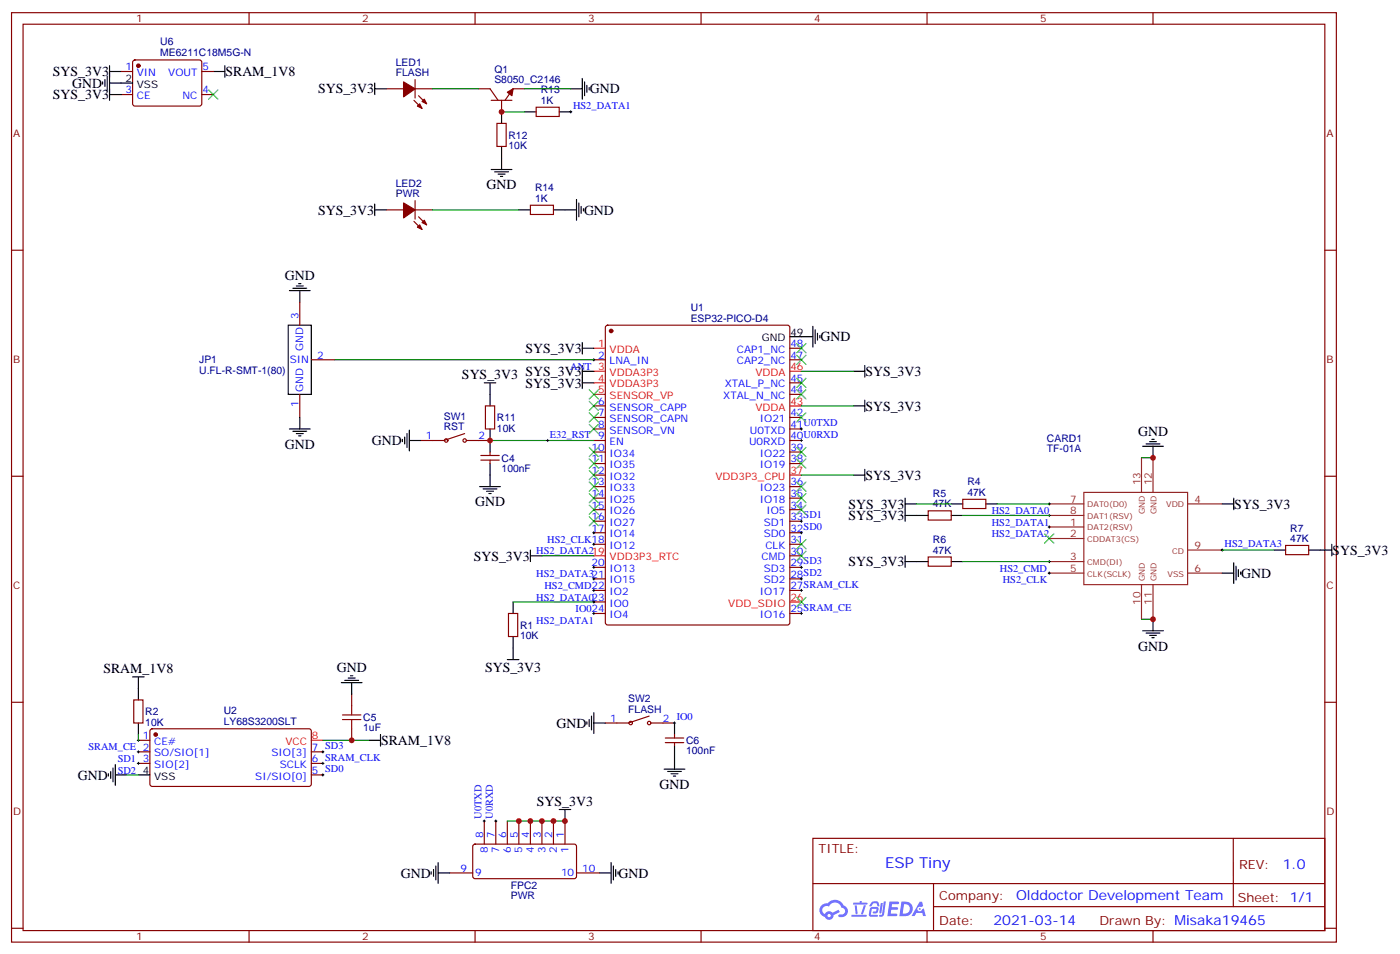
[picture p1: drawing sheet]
<svg xmlns="http://www.w3.org/2000/svg" width="428mm" height="292mm" viewBox="0 0 428 292" stroke-linecap="round" stroke-linejoin="round" font-family="sans-serif">
<g fill="none" stroke="#870000" stroke-width=".35">
<path d="M3.5 3.9h405.4v284.3h-405.4zM7.1 7.4h398.2v277.3h-398.2zM76.2 3.9v3.5M145.3 3.9v3.5M214.5 3.9v3.5M283.6 3.9v3.5M352.8 3.9v3.5M3.5 76.6h3.6M405.3 76.6h3.6M3.5 145.7h3.6M405.3 145.7h3.6M3.5 214.8h3.6"/>
<path d="M405.3 214.8h3.6M248.7 256.5h156.6v28.2h-156.6zM377.3 256.5v20.9M248.7 270.3h156.5M285.6 277.4h119.6M285.6 270.3v14.1M3.5 284h3.6M76.2 284.7v3.5M145.3 284.7v3.5M214.5 284.7v3.5M283.6 284.7v3.5M352.8 284.7v3.5"/>
<path d="M405.3 284h3.6"/>
</g>
<g fill="#5487ff">
<path d="M272.1 275.8h2.6l.3 .2-.1 .6h-2l-.1 .9h1.6l.4 .4-.4 .4h-1.7l-.2 1.2 1.8 .1 .3 .3-.2 .3-2.9 .1z"/>
<path d="M281.4 275.9h.7l.4 1.3-.7 .3a.74 .74 0 0 0-1.1 .3 .74 .74 0 0 0 .5 1 .74 .74 0 0 0 .9-.6l.5-.3 .7 2.3h-.9l-.2-.9h-1.9l-.5 .9h-.9z"/>
<path d="M269.5 276.2h.6l-.4 3a.31 .31 0 0 1-.3 .2 .31 .31 0 0 1-.3-.3z"/>
<path d="M270.4 275.8h.6l-.5 3.9a.89 .89 0 0 1-.7 .7 .89 .89 0 0 1-.9-.3l1-.4z"/>
<path d="M266.8 275.9l.6-.2 1.2 .2 .5 1.2-.6 .2-.4-1-1 .2a.92 .92 0 0 1-1 .8l-.1-.2z"/>
<path d="M266.4 277.6l1.8-.2a1.04 1.04 0 0 1 .6 1.1 1.04 1.04 0 0 1-.8 .9h-.7a.29 .29 0 0 1-.3-.3 .29 .29 0 0 1 .3-.2l.7-.1 .2-.8-1.4 .1-.4 1.7 1.9 .1a.29 .29 0 0 1 .3 .3 .29 .29 0 0 1-.3 .3l-2-.1-.4-.2 .2-2.1z"/>
<path d="M260.5 279.9h4.4a.3 .3 0 0 1 .3 .3 .3 .3 0 0 1-.3 .3h-4.3z"/>
<path d="M264.3 276.9l.6 .1a4 4 0 0 1-1.2 2.8l-.2-.3z"/>
<path d="M261.5 277h.6l.3 2.4-.3 .3-.3-.2z"/>
<path d="M261.1 276.2h1.9l.2-.6h.5l-.1 .6h1.5a.29 .29 0 0 1 .3 .3 .29 .29 0 0 1-.3 .2h-3.9z"/>
<path d="M275.8 275.8l-.6 4.5h1.4a2.27 2.27 0 0 0 2.7-2.3 2.27 2.27 0 0 0-2.7-2.2zM276.6 276.6a1.5 1.5 0 0 1 1.8 1.5 1.5 1.5 0 0 1-1.9 1.4h-.3z"/>
<path d="M251.4 277a2.09 2.09 0 0 0 1 3.5 1.37 1.37 0 0 0 1.5 .9 1.37 1.37 0 0 0 1.1-1.4l2-1-.5-.7-1.8 .9a1.4 1.4 0 0 0-2.3 .5 1.32 1.32 0 0 1-.6-1.9 1.32 1.32 0 0 1 1.9-.5 2.02 2.02 0 0 1 2-1.2 2.02 2.02 0 0 1 1.8 1.6 1.09 1.09 0 0 1 1.1 1.4 1.09 1.09 0 0 1-1.6 .7 .41 .41 0 0 0-.5 .3 .41 .41 0 0 0 .4 .5 1.89 1.89 0 0 0 2.4-1.2 1.89 1.89 0 0 0-1.2-2.4 2.98 2.98 0 0 0-5-.7l-1 .2zM253.2 280.1a.52 .52 0 0 1 1 0 .52 .52 0 0 1-1 0z"/>
<circle cx="281.4" cy="278.1" r=".28"/>
</g>
<g fill="none" stroke="#870000" stroke-width=".35">
<path d="M40.8 18.6l.5-.3 20 .1 .4 .7v12.9l-.7 .5-20-.1-.4-.6v-12.7zM37 21.9h3.6M37 28.9h3.6M61.7 21.9h3.6M61.7 28.9h3.6M118.2 27.2h5.3M126.6 30.7l2.5 2.5M127 27.2h5.3M127 24.3v5.7M128.1 29.3l2.4 2.5M146.4 27.2h3.5l2.5 3.5M150.3 30.7h6.3"/>
<path d="M152 37.7h2.9v7.1h-2.9zM153.5 30.7v3.5M160.5 27.2h-3.5l-2.5 3.5M164 32.8h7.1v2.8h-7.1zM118.2 64.2h5.3M126.6 67.7l2.5 2.5M127 61.4v5.6M127 64.2h5.3M128.1 66.3l2.4 2.5M162.3 62.8h7v2.8h-7zM91.7 92.4v7.1M185.4 99.7l.5-.2h55l.7 .4 .1 90.6-.5 .7h-55.3l-.6-.5-.1-90.5z"/>
<path d="M95.2 110.1h7.1M181.7 110.1h3.5M241.7 110.1h3.5M241.7 117.1h3.5M241.7 106.5h3.5M91.7 120.7v7M142.2 132.6l-6.4 2.2h-7M142.9 134.8h7M147.1 139.3h5.7M148.5 124.2h2.8v7h-2.8zM149.9 138.3v1M181.7 124.2h3.5"/>
<path d="M181.7 127.7h3.5M181.7 131.2h3.5M181.7 134.8h3.5M181.7 138.3h3.5M241.7 127.7h3.5M241.7 131.2h3.5M241.7 134.8h3.5M241.7 138.3h3.5M241.7 120.7h3.5M147.1 140.8h5.7M149.9 140.8v1M181.7 141.8h3.5"/>
<path d="M181.7 145.3h3.5M181.7 148.9h3.5M181.7 152.4h3.5M181.7 155.9h3.5M181.7 159.5h3.5M241.7 141.8h3.5M241.7 148.9h3.5M241.7 152.4h3.5M241.7 155.9h3.5M241.7 159.5h3.5M284 156.3h7v2.8h-7zM294.6 152.8h7v2.8h-7z"/>
<path d="M181.7 163h3.5M181.7 166.5h3.5M181.7 173.6h3.5M181.7 177.1h3.5M241.7 163h3.5M241.7 166.5h3.5M241.7 173.6h3.5M241.7 177.1h3.5M241.7 170h3.5M284 170.4h7v2.8h-7zM393.3 166.9h7.1v2.8h-7.1zM155.6 187.7h2.8v7h-2.8z"/>
<path d="M181.7 180.6h3.5M181.7 184.2h3.5M181.7 187.7h3.5M241.7 180.6h3.5M241.7 187.7h3.5M40.9 214.1h2.8v7.1h-2.8zM107.6 212.4v3.5M198.6 219.1l-6.3 2.1h-7.1M42.3 226.5h3.6M42.3 230h3.6M42.3 233.5h3.6M46.1 223.2l.5-.2h48.2l.4 .7v16.5l-.7 .4-48.2-.1-.4-.6v-16.2z"/>
<path d="M95.2 230h3.6M95.2 233.5h3.6M95.2 237.1h3.6M107.6 223v3.5M199.3 221.2h7.1M203.6 227.2h5.6M203.6 225.8h5.6M206.4 224.7v1.1M206.4 227.2v1M144.9 258.4l.4-.2 30.7 .1 .4 .6-.1 9.5-.6 .4h-30.6l-.5-.7v-9.2zM148.2 251.2v7M151.7 251.2v7"/>
<path d="M155.2 251.2v7M158.7 251.2v7M162.3 251.2v7M165.8 251.2v7M169.3 251.2v7M172.9 251.2v7M137.6 267.1h7M176.4 267.1h7"/>
<circle cx="136.5" cy="134.8" r=".53"/>
<circle cx="142.2" cy="134.8" r=".53"/>
<circle cx="193" cy="221.2" r=".53"/>
<circle cx="198.6" cy="221.2" r=".53"/>
</g>
<g fill="#870000" stroke="#870000" stroke-width=".35">
<path d="M155.2 28.2l1.8-1-.4 2.1z"/>
<path d="M129.1 31l.7-.7 .7 1.5z"/>
<path d="M128.4 31.8l.7 1.4-1.4-.7z"/>
<path d="M123.5 25l3.5 2.2-3.5 2.4z"/>
<path d="M129.1 68.1l.7-.7 .7 1.4z"/>
<path d="M127.7 69.5l.7-.7 .7 1.4z"/>
<path d="M123.5 62.1l3.5 2.1-3.5 2.5z"/>
<circle cx="187" cy="101.2" r=".53"/>
<circle cx="47.6" cy="224.7" r=".53"/>
<circle cx="42.3" cy="20.1" r=".53"/>
</g>
<path d="M181.7 106.5h3.5M181.7 113.6h3.5M181.7 117.1h3.5M241.7 113.6h3.5M181.7 120.7h3.5M241.7 124.2h3.5M241.7 145.3h3.5M181.7 170h3.5M241.7 184.2h3.5M95.2 226.5h3.6" fill="none" stroke="#f00" stroke-width=".35"/>
<g fill="none" stroke="#000" stroke-width=".35">
<path d="M31.4 25v.8M32.1 24.3v2.2M32.8 23.3v4.2M33.5 21.9h3.5M33.5 20.1v10.6M33.5 25.4h7.1M33.5 28.9h3.5M65.3 21.9h3.5M68.8 20.1v3.5M114.7 27.2h3.5M114.7 25.4v3.5M153.5 34.2v3.5"/>
<path d="M160.5 34.2h3.5M171.1 34.2h3.5M174.6 27.2h3.6M178.2 24v6.3M178.9 25v4.3M179.6 26.1v2.1M180.3 26.8v.7M150.3 51.9h6.3M151.3 52.6h4.3M152.4 53.3h2.1M153.1 54h.7M153.5 44.8v7.1"/>
<path d="M114.7 62.4v3.6M114.7 64.2h3.5M158.7 64.2h3.6M169.3 64.2h7.1M176.4 61v6.4M177.1 62.1v4.2M177.8 63.1v2.2M178.5 63.9v.7M88.2 99.5h7v21.2h-7zM88.5 88.9h6.4M89.6 88.2h4.2M90.7 87.5h2.1"/>
<path d="M91.4 86.8h.7M91.7 88.9v3.5M248.7 99.8v6.4M148.2 117.1h3.5M149.9 117.1v7.1M178.2 113.6h3.5M178.2 106.5h3.5M178.2 104.8v3.5M178.2 111.8v7.1M178.2 117.1h3.5M241.7 103h7M249.4 100.9v4.2"/>
<path d="M250.1 102v2.1M250.8 102.7v.7M261.1 113.6h3.5M264.6 111.8v3.6M88.5 131.2h6.4M89.6 131.9h4.2M90.7 132.6h2.1M91.4 133.4h.7M91.7 127.7v3.5M123.1 134.4v.7M123.8 133.7v2.1M124.5 132.6v4.3"/>
<path d="M125.2 134.8h3.6M125.2 131.6v6.3M149.9 131.2v7.1M261.1 124.2h3.5M264.6 122.4v3.5M349.6 136.5h6.4M350.7 135.8h4.2M351.7 135.1h2.1M352.4 134.4h.7M352.8 136.5v3.6M146.8 148.9h6.3M147.8 149.6h4.2"/>
<path d="M148.9 150.3h2.1M149.6 151h.7M149.9 141.8v7.1M261.1 145.3h3.5M264.6 143.6v3.5M276.9 154.2h3.6M276.9 157.7h7.1M276.9 152.4v7.1M291 154.2h3.6M291 157.7h3.6M301.6 154.2h3.6M373.9 154.2h3.6"/>
<path d="M377.5 152.4v3.5M162.3 170h3.5M162.3 168.3v3.5M276.9 171.8h7.1M276.9 170v3.6M291 171.8h3.6M373.9 175.3h3.6M377.5 172.2v6.3M378.2 173.2v4.2M378.9 174.3v2.1M379.6 175v.7M389.8 168.3h3.5"/>
<path d="M400.4 168.3h7.1M407.5 166.5v3.5M157 184.2v3.5M157 194.7v7.1M349.6 193h6.4M350.7 193.7h4.2M351.7 194.4h2.1M352.4 195.1h.7M352.8 189.4v3.6M40.6 207.1h3.5M42.3 207.1v7M104.4 208.8h6.4"/>
<path d="M105.5 208.1h4.2M106.5 207.4h2.2M107.2 206.7h.7M107.6 208.8v3.6M155.2 201.8h3.5M181 219.1v4.2M181.7 218v6.4M33.2 236.7v.7M33.9 236v2.1M34.6 234.9v4.3M35.3 237.1h3.5M35.3 233.9v6.3"/>
<path d="M42.3 237.1h3.6M42.3 221.2v3.5M112.9 226.5h3.5M116.4 224.7v3.5M179.6 220.8v.7M180.3 220.1v2.1M181.7 221.2h3.5M203.2 235.3h6.3M204.3 236h4.2M205.3 236.7h2.1M206 237.4h.7M206.4 221.2v3.5"/>
<path d="M206.4 228.2v7.1M171.1 247.6h3.5M172.9 247.6v3.6M131.9 266.7v.7M132.6 266v2.1M133.3 264.9v4.3M134.1 267.1h3.5M134.1 263.9v6.3M183.4 267.1h3.6M187 263.9v6.3M187.7 264.9v4.3M188.4 266v2.1"/>
<path d="M189.1 266.7v.7"/>
</g>
<g fill="none" stroke="#3c3" stroke-width=".35">
<path d="M63.9 27.5l2.8 2.8M66.7 27.5l-2.8 2.8M180.3 119.2l2.8 2.9M183.1 119.2l-2.8 2.9M243.8 119.2l2.8 2.9M243.8 115.7l2.8 2.8M243.8 108.7l2.8 2.8M243.8 105.1l2.8 2.9M246.6 119.2l-2.8 2.9M246.6 115.7l-2.8 2.8M246.6 108.7l-2.8 2.8M246.6 105.1l-2.8 2.9"/>
<path d="M180.3 122.8l2.8 2.8M180.3 126.3l2.8 2.8M180.3 136.9l2.8 2.8M180.3 129.8l2.8 2.8M183.1 122.8l-2.8 2.8M183.1 126.3l-2.8 2.8M183.1 136.9l-2.8 2.8M183.1 129.8l-2.8 2.8M243.8 126.3l2.8 2.8M243.8 136.9l2.8 2.8M246.6 126.3l-2.8 2.8M246.6 136.9l-2.8 2.8"/>
<path d="M180.3 143.9l2.8 2.9M180.3 147.5l2.8 2.8M180.3 140.4l2.8 2.8M180.3 151l2.8 2.8M180.3 154.5l2.8 2.8M180.3 158l2.8 2.9M183.1 143.9l-2.8 2.9M183.1 147.5l-2.8 2.8M183.1 140.4l-2.8 2.8M183.1 151l-2.8 2.8M183.1 154.5l-2.8 2.8M183.1 158l-2.8 2.9"/>
<path d="M243.8 140.4l2.8 2.8M243.8 147.5l2.8 2.8M243.8 151l2.8 2.8M243.8 154.5l2.8 2.8M246.6 140.4l-2.8 2.8M246.6 147.5l-2.8 2.8M246.6 151l-2.8 2.8M246.6 154.5l-2.8 2.8M243.8 165.1l2.8 2.8M243.8 168.6l2.8 2.8M246.6 165.1l-2.8 2.8M246.6 168.6l-2.8 2.8"/>
<path d="M319.6 163.3l2.8 2.9M322.4 163.3l-2.8 2.9M243.8 182.7l2.8 2.9M246.6 182.7l-2.8 2.9"/>
</g>
<g fill="none" stroke="#008700" stroke-width=".35">
<path d="M132.3 27.2h14.1M153.5 34.2h7M160.5 27.2h14.1M132.3 64.2h26.4M102.3 110.1h79.4M245.2 113.6h15.9M149.9 134.8h31.8M245.2 124.2h15.9M245.2 145.3h15.9M280.5 154.2h10.5M294.6 157.7h26.4M305.2 154.2h15.8"/>
<path d="M349.2 140.1h3.6M165.8 170h15.9M294.6 171.8h26.4M373.9 168.3h15.9M157 184.2h24.7M349.2 189.4h3.6M38.8 237.1h3.5M42.3 224.7v1.8M98.8 226.5h14.1M155.2 251.2h17.7"/>
</g>
<g fill="none" stroke="#000" stroke-width=".31">
<path d="M174.3 34.2h.7M174.6 33.9v.7M181.3 110.1h.7M181.7 109.7v.7M167.2 134.8h.7M167.6 134.4v.7M244.8 134.8h.7M244.8 131.2h.7M245.2 130.9v.7M245.2 134.4v.7M244.8 159.5h.7M245.2 159.1v.7"/>
<path d="M320.7 154.2h.7M320.7 157.7h.7M321 153.8v.7M321 157.3v.7M181.3 163h.7M181.3 166.5h.7M181.3 173.6h.7M181.3 177.1h.7M181.7 162.6v.7M181.7 166.2v.7M181.7 173.2v.7M181.7 176.7v.7"/>
<path d="M244.8 163h.7M244.8 173.6h.7M244.8 177.1h.7M245.2 162.6v.7M245.2 173.2v.7M245.2 176.7v.7M320.7 161.2h.7M320.7 175.3h.7M320.7 171.8h.7M321 160.9v.7M321 171.4v.8M321 175v.7"/>
<path d="M373.6 168.3h.7M373.9 167.9v.7M181.3 180.6h.7M181.3 187.7h.7M181.3 184.2h.7M181.7 180.3v.7M181.7 183.8v.7M181.7 187.3v.7M244.8 180.6h.7M244.8 187.7h.7M245.2 180.3v.7M245.2 187.3v.7"/>
<path d="M42 233.5h.7M42 230h.7M42 226.5h.7M42.3 226.1v.7M42.3 229.7v.7M42.3 233.2v.7M98.4 233.5h.7M98.4 237.1h.7M98.4 230h.7M98.8 229.7v.7M98.8 233.2v.7M98.8 236.7v.7"/>
<path d="M206 221.2h.7M206.4 220.8v.7M147.8 251.2h.7M148.2 250.8v.7M151.3 251.2h.7M151.7 250.8v.7"/>
</g>
<g fill="none" stroke="#8c2424" stroke-width=".35">
<path d="M321 154.2h10.6M321 157.7h10.6M331.6 150.6h31.8v28.3h-31.8zM349.2 140.1v10.5M352.8 140.1v10.5M363.4 154.2h10.5M321 161.2h10.6M321 164.7h10.6M321 171.8h10.6M321 175.3h10.6M349.2 178.9v10.5M352.8 178.9v10.5"/>
<path d="M363.4 175.3h10.5M363.4 168.3h10.5"/>
</g>
<path d="M104.8 218.7h5.6M107.6 215.9v2.8M104.8 220.1h5.6M107.6 220.1v2.9" fill="none" stroke="#a10000" stroke-width=".35"/>
<g fill="#c00">
<circle cx="352.8" cy="189.4" r=".88"/>
<circle cx="352.8" cy="140.1" r=".88"/>
<circle cx="149.9" cy="134.8" r=".88"/>
<circle cx="107.6" cy="226.5" r=".88"/>
<circle cx="153.5" cy="34.2" r=".88"/>
<circle cx="172.9" cy="251.2" r=".88"/>
<circle cx="169.3" cy="251.2" r=".88"/>
<circle cx="165.8" cy="251.2" r=".88"/>
<circle cx="162.3" cy="251.2" r=".88"/>
<circle cx="158.8" cy="251.2" r=".88"/>
</g>
<text font-size="4.6" fill="#00f" x="270.8" y="265.5">ESP Tiny</text>
<g font-size="4.2">
<text x="16.2" y="23.3">SYS_3V3</text>
<text x="69" y="23.3">SRAM_1V8</text>
<text x="22.1" y="26.8">GND</text>
<text x="97.3" y="28.6">SYS_3V3</text>
<text x="180.4" y="28.6">GND</text>
<text x="16.2" y="30.4">SYS_3V3</text>
<text x="148.9" y="57.9">GND</text>
<text x="97.3" y="65.6">SYS_3V3</text>
<text x="178.7" y="65.6">GND</text>
<text x="87.1" y="85.7">GND</text>
<text x="160.8" y="108">SYS_3V3</text>
<text x="251" y="104.4">GND</text>
<text x="141.3" y="116">SYS_3V3 SYS_3V3</text>
<text x="160.8" y="118.6">SYS_3V3</text>
<text x="264.8" y="115">SYS_3V3</text>
<text x="264.8" y="125.6">SYS_3V3</text>
<text x="87.1" y="137.3">GND</text>
<text x="113.8" y="136.2">GND</text>
<text x="348.2" y="133.3">GND</text>
<text x="264.8" y="146.8">SYS_3V3</text>
<text x="145.4" y="155">GND</text>
<text x="259.6" y="155.6">SYS_3V3</text>
<text x="377.7" y="155.6">SYS_3V3</text>
<text x="259.6" y="159.1">SYS_3V3</text>
<text x="144.9" y="171.5">SYS_3V3</text>
<text x="259.6" y="173.2">SYS_3V3</text>
<text x="407.6" y="169.7">SYS_3V3</text>
<text x="379.8" y="176.8">GND</text>
<text x="348.2" y="199.1">GND</text>
<text x="31.6" y="206">SRAM_1V8</text>
<text x="103" y="205.6">GND</text>
<text x="148.4" y="205.7">SYS_3V3</text>
<text x="116.6" y="227.9">SRAM_1V8</text>
<text x="170.2" y="222.6">GND</text>
<text x="23.8" y="238.5">GND</text>
<text x="201.8" y="241.4">GND</text>
<text x="164.3" y="246.6">SYS_3V3</text>
<text x="122.6" y="268.5">GND</text>
<text x="189.3" y="268.5">GND</text>
</g>
<g font-size="4.2" fill="#00f">
<text x="392.5" y="265.7">1.0</text>
<text x="310.9" y="275.3">Olddoctor Development Team</text>
<text x="304" y="283.1">2021-03-14</text>
</g>
<g font-size="3.9" fill="#800">
<text x="250.5" y="261.1">TITLE:</text>
<text x="379.1" y="265.7">REV:</text>
<text x="287.4" y="275.3">Company:</text>
<text x="378.7" y="275.9">Sheet: 1/1</text>
<text x="287.4" y="282.9">Date:</text>
<text x="336.4" y="283">Drawn By: Misaka19465</text>
</g>
<g font-size="3.2" fill="#800">
<text x="41.6" y="6.9">1</text>
<text x="110.8" y="6.9">2</text>
<text x="179.9" y="6.9">3</text>
<text x="249.1" y="6.9">4</text>
<text x="318.2" y="6.9">5</text>
<text x="4.1" y="42">A</text>
<text x="405.9" y="42">A</text>
<text x="4.1" y="111.1">B</text>
<text x="405.9" y="111.1">B</text>
<text x="4.1" y="180.3">C</text>
<text x="405.9" y="180.3">C</text>
<text x="4.1" y="249.4">D</text>
<text x="405.9" y="249.4">D</text>
<text x="41.6" y="287.7">1</text>
<text x="110.8" y="287.7">2</text>
<text x="179.9" y="287.7">3</text>
<text x="249.1" y="287.7">4</text>
<text x="318.2" y="287.7">5</text>
</g>
<g font-size="3.2" fill="#000080">
<text x="49" y="17.1">ME6211C18M5G-N</text>
<text x="49.1" y="13.9">U6</text>
<text x="121.1" y="23.3">FLASH</text>
<text x="121.1" y="20.1">LED1</text>
<text x="151.3" y="22.2">Q1</text>
<text x="151.3" y="25.4">S8050_C2146</text>
<text x="165.5" y="28.6">R13</text>
<text x="165.5" y="31.8">1K</text>
<text x="155.6" y="45.6">10K</text>
<text x="155.6" y="42.4">R12</text>
<text x="121.1" y="57.1">LED2</text>
<text x="163.7" y="58.6">R14</text>
<text x="121.1" y="60.3">PWR</text>
<text x="163.7" y="61.7">1K</text>
<text x="211.3" y="95.2">U1</text>
<text x="211.3" y="98.4">ESP32-PICO-D4</text>
<text x="60.9" y="111.2">JP1</text>
<text x="60.9" y="114.4">U.FL-R-SMT-1(80)</text>
<text x="135.8" y="131.6">RST</text>
<text x="135.8" y="128.4">SW1</text>
<text x="152" y="128.8">R11</text>
<text x="152" y="132">10K</text>
<text x="320.3" y="135.1">CARD1</text>
<text x="153.5" y="141.2">C4</text>
<text x="320.3" y="138.3">TF-01A</text>
<text x="153.5" y="144.4">100nF</text>
<text x="296" y="148.5">R4</text>
<text x="285.4" y="155.2">47K</text>
<text x="285.4" y="152">R5</text>
<text x="296" y="151.7">47K</text>
<text x="285.4" y="166.2">R6</text>
<text x="394.8" y="165.8">47K</text>
<text x="394.8" y="162.6">R7</text>
<text x="285.4" y="169.3">47K</text>
<text x="159.1" y="195.5">10K</text>
<text x="159.1" y="192.3">R1</text>
<text x="192.2" y="214.8">SW2</text>
<text x="44.4" y="222">10K</text>
<text x="44.5" y="218.8">R2</text>
<text x="68.4" y="221.7">LY68S3200SLT</text>
<text x="68.5" y="218.6">U2</text>
<text x="111.1" y="220.5">C5</text>
<text x="192.2" y="218">FLASH</text>
<text x="111.1" y="223.7">1uF</text>
<text x="209.9" y="227.6">C6</text>
<text x="209.9" y="230.8">100nF</text>
<text x="156.3" y="275.1">PWR</text>
<text x="156.3" y="271.8">FPC2</text>
</g>
<g font-size="3.2" fill="#00f">
<text x="38.4" y="21.5">1</text>
<text x="41.9" y="23.3">VIN</text>
<text x="51.5" y="23.3">VOUT</text>
<text x="61.9" y="21.5">5</text>
<text x="38.4" y="28.6">3</text>
<text x="61.9" y="28.6">4</text>
<text x="41.9" y="30.3">CE</text>
<text x="55.8" y="30.3">NC</text>
<text x="175.3" y="33.3">HS2_DATA1</text>
<text x="91.4" y="97.7" transform="rotate(-90 91.4 97.7)">3</text>
<text x="92.8" y="107.5" transform="rotate(-90 92.8 107.5)">GND</text>
<text x="225.4" y="108">CAP1_NC</text>
<text x="241.8" y="106.2">48</text>
<text x="88.7" y="111.1">SIN</text>
<text x="97" y="109.7">2</text>
<text x="174.5" y="113.2">ANT 3</text>
<text x="183" y="109.7">2</text>
<text x="186.5" y="111.5">LNA_IN</text>
<text x="225.4" y="111.5">CAP2_NC</text>
<text x="241.8" y="109.7">47</text>
<text x="92.8" y="119.9" transform="rotate(-90 92.8 119.9)">GND</text>
<text x="221.7" y="118.5">XTAL_P_NC</text>
<text x="241.8" y="116.8">45</text>
<text x="91.4" y="124.4" transform="rotate(-90 91.4 124.4)">1</text>
<text x="183" y="123.8">6</text>
<text x="186.5" y="125.6">SENSOR_CAPP</text>
<text x="221.3" y="122.1">XTAL_N_NC</text>
<text x="241.8" y="120.3">44</text>
<text x="183" y="127.4">7</text>
<text x="183" y="130.9">8</text>
<text x="186.5" y="129.1">SENSOR_CAPN</text>
<text x="232.5" y="129.1">IO21</text>
<text x="241.8" y="130.9">41U0TXD</text>
<text x="241.8" y="127.4">42</text>
<text x="130.3" y="134.4">1</text>
<text x="146.4" y="134.4">2</text>
<text x="168.3" y="133.9">E32_RST 9</text>
<text x="181" y="137.9">10</text>
<text x="186.5" y="132.6">SENSOR_VN</text>
<text x="186.5" y="136.2">EN</text>
<text x="229.2" y="136.2">U0RXD</text>
<text x="229.4" y="132.6">U0TXD</text>
<text x="241.8" y="137.9">39</text>
<text x="241.8" y="134.4">40U0RXD</text>
<text x="181" y="141.5">11</text>
<text x="186.5" y="139.7">IO34</text>
<text x="186.5" y="143.2">IO35</text>
<text x="232.5" y="143.2">IO19</text>
<text x="232.5" y="139.7">IO22</text>
<text x="241.8" y="141.5">38</text>
<text x="181" y="145">12</text>
<text x="181" y="148.5">13</text>
<text x="186.5" y="146.8">IO32</text>
<text x="241.8" y="148.5">36</text>
<text x="181" y="152">14</text>
<text x="181" y="155.6">15</text>
<text x="186.5" y="150.3">IO33</text>
<text x="186.5" y="153.8">IO25</text>
<text x="232.5" y="153.8">IO18</text>
<text x="232.5" y="150.3">IO23</text>
<text x="241.8" y="155.6">34</text>
<text x="241.8" y="152">35</text>
<text x="181" y="159.1">16</text>
<text x="186.5" y="157.3">IO26</text>
<text x="186.5" y="160.9">IO27</text>
<text x="233.7" y="160.9">SD1</text>
<text x="234.5" y="157.3">IO5</text>
<text x="241.8" y="159.1">33SD1</text>
<text x="303.4" y="157.3">HS2_DATA0</text>
<text x="303.4" y="160.8">HS2_DATA1</text>
<text x="167.5" y="166.1">HS2_CLK18</text>
<text x="181" y="162.6">17</text>
<text x="186.5" y="164.4">IO14</text>
<text x="186.5" y="167.9">IO12</text>
<text x="233.7" y="164.4">SD0</text>
<text x="234.2" y="167.9">CLK</text>
<text x="241.8" y="166.2">31</text>
<text x="241.8" y="162.6">32SD0</text>
<text x="303.4" y="164.3">HS2_DATA2</text>
<text x="374.6" y="167.4">HS2_DATA3</text>
<text x="164.1" y="169.6">HS2_DATA219</text>
<text x="181" y="173.2">20</text>
<text x="233" y="171.4">CMD</text>
<text x="241.8" y="173.2">29SD3</text>
<text x="241.8" y="169.7">30</text>
<text x="164.1" y="176.7">HS2_DATA321</text>
<text x="186.5" y="175">IO13</text>
<text x="186.5" y="178.5">IO15</text>
<text x="233.7" y="178.5">SD2</text>
<text x="233.7" y="175">SD3</text>
<text x="241.8" y="176.7">28SD2</text>
<text x="305.9" y="174.9">HS2_CMD</text>
<text x="306.8" y="178.4">HS2_CLK</text>
<text x="164.1" y="183.7">HS2_DATA023</text>
<text x="166.6" y="180.2">HS2_CMD22</text>
<text x="186.5" y="182">IO2</text>
<text x="186.5" y="185.6">IO0</text>
<text x="232.5" y="182">IO17</text>
<text x="241.8" y="180.3">27SRAM_CLK</text>
<text x="164.1" y="190.8">HS2_DATA1</text>
<text x="176.1" y="187.3">IO024</text>
<text x="186.5" y="189.1">IO4</text>
<text x="232.5" y="189.1">IO16</text>
<text x="241.8" y="187.3">25SRAM_CE</text>
<text x="186.7" y="220.8">1</text>
<text x="202.8" y="220.8">2 IO0</text>
<text x="43.7" y="226.1">1</text>
<text x="47.2" y="227.9">CE#</text>
<text x="27.1" y="229.6">SRAM_CE 2</text>
<text x="36" y="233.1">SD1</text>
<text x="43.7" y="233.2">3</text>
<text x="47.2" y="231.4">SO/SIO[1]</text>
<text x="83" y="231.4">SIO[3]</text>
<text x="95.4" y="233.2">6 SRAM_CLK</text>
<text x="95.4" y="229.7">7 SD3</text>
<text x="36" y="236.6">SD2</text>
<text x="47.2" y="234.9">SIO[2]</text>
<text x="78.1" y="238.5">SI/SIO[0]</text>
<text x="85.6" y="234.9">SCLK</text>
<text x="95.4" y="236.7">5 SD0</text>
<text x="147.3" y="250.5" transform="rotate(-90 147.3 250.5)">U0TXD</text>
<text x="150.8" y="250.5" transform="rotate(-90 150.8 250.5)">U0RXD</text>
<text x="147.8" y="256.5" transform="rotate(-90 147.8 256.5)">8</text>
<text x="151.3" y="256.5" transform="rotate(-90 151.3 256.5)">7</text>
<text x="154.9" y="256.5" transform="rotate(-90 154.9 256.5)">6</text>
<text x="158.4" y="256.5" transform="rotate(-90 158.4 256.5)">5</text>
<text x="161.9" y="256.5" transform="rotate(-90 161.9 256.5)">4</text>
<text x="165.5" y="256.5" transform="rotate(-90 165.5 256.5)">3</text>
<text x="169" y="256.5" transform="rotate(-90 169 256.5)">2</text>
<text x="172.5" y="256.5" transform="rotate(-90 172.5 256.5)">1</text>
<text x="149.2" y="261" transform="rotate(-90 149.2 261)">8</text>
<text x="152.8" y="261" transform="rotate(-90 152.8 261)">7</text>
<text x="156.3" y="261" transform="rotate(-90 156.3 261)">6</text>
<text x="159.8" y="261" transform="rotate(-90 159.8 261)">5</text>
<text x="163.3" y="261" transform="rotate(-90 163.3 261)">4</text>
<text x="166.9" y="261" transform="rotate(-90 166.9 261)">3</text>
<text x="170.4" y="261" transform="rotate(-90 170.4 261)">2</text>
<text x="173.9" y="261" transform="rotate(-90 173.9 261)">1</text>
<text x="140.9" y="266.7">9</text>
<text x="145.3" y="268.1">9</text>
<text x="171.7" y="268.1">10</text>
<text x="178.2" y="266.7">10</text>
</g>
<g font-size="3.2">
<text x="38.4" y="25">2</text>
<text x="41.9" y="26.8">VSS</text>
<text x="233.1" y="104.4">GND</text>
<text x="241.8" y="102.7">49</text>
<text x="43.7" y="236.7">4</text>
<text x="47.2" y="238.5">VSS</text>
</g>
<g font-size="3.2" fill="#f00">
<text x="183" y="106.2">1</text>
<text x="186.5" y="108">VDDA</text>
<text x="241.8" y="113.2">46</text>
<text x="183" y="116.8">4</text>
<text x="186.5" y="115">VDDA3P3</text>
<text x="186.5" y="118.5">VDDA3P3</text>
<text x="231.1" y="115">VDDA</text>
<text x="183" y="120.3">5</text>
<text x="186.5" y="122.1">SENSOR_VP</text>
<text x="231.1" y="125.6">VDDA</text>
<text x="241.8" y="123.8">43</text>
<text x="218.9" y="146.8">VDD3P3_CPU</text>
<text x="241.8" y="145">37</text>
<text x="186.5" y="171.4">VDD3P3_RTC</text>
<text x="222.8" y="185.6">VDD_SDIO</text>
<text x="241.8" y="183.8">26</text>
<text x="87.3" y="227.9">VCC</text>
<text x="95.4" y="226.1">8</text>
</g>
<g font-size="3.2" fill="#8d2323">
<text x="348.9" y="148.5" transform="rotate(-90 348.9 148.5)">13</text>
<text x="352.4" y="148.5" transform="rotate(-90 352.4 148.5)">12</text>
<text x="327.5" y="153.8">7</text>
<text x="365.5" y="153.8">4</text>
<text x="327.5" y="160.9">1</text>
<text x="327.5" y="157.3">8</text>
<text x="327.5" y="164.4">2</text>
<text x="365.5" y="167.9">9</text>
<text x="327.5" y="171.4">3</text>
<text x="327.5" y="175">5</text>
<text x="365.5" y="175">6</text>
<text x="348.9" y="185" transform="rotate(-90 348.9 185)">10</text>
<text x="352.4" y="185" transform="rotate(-90 352.4 185)">11</text>
</g>
<g font-size="2.5" fill="#8d2323">
<text x="332.7" y="155.2">DAT0(D0)</text>
<text x="356.8" y="155.2">VDD</text>
<text x="332.7" y="158.8">DAT1(RSV)</text>
<text x="350.3" y="157.4" transform="rotate(-90 350.3 157.4)">GND</text>
<text x="353.8" y="157.4" transform="rotate(-90 353.8 157.4)">GND</text>
<text x="332.7" y="162.3">DAT2(RSV)</text>
<text x="332.7" y="165.8">CDDAT3(CS)</text>
<text x="332.7" y="172.9">CMD(DI)</text>
<text x="358.7" y="169.3">CD</text>
<text x="332.7" y="176.4">CLK(SCLK)</text>
<text x="350.3" y="177.8" transform="rotate(-90 350.3 177.8)">GND</text>
<text x="353.8" y="177.8" transform="rotate(-90 353.8 177.8)">GND</text>
<text x="357.2" y="176.4">VSS</text>
</g>
</svg>
